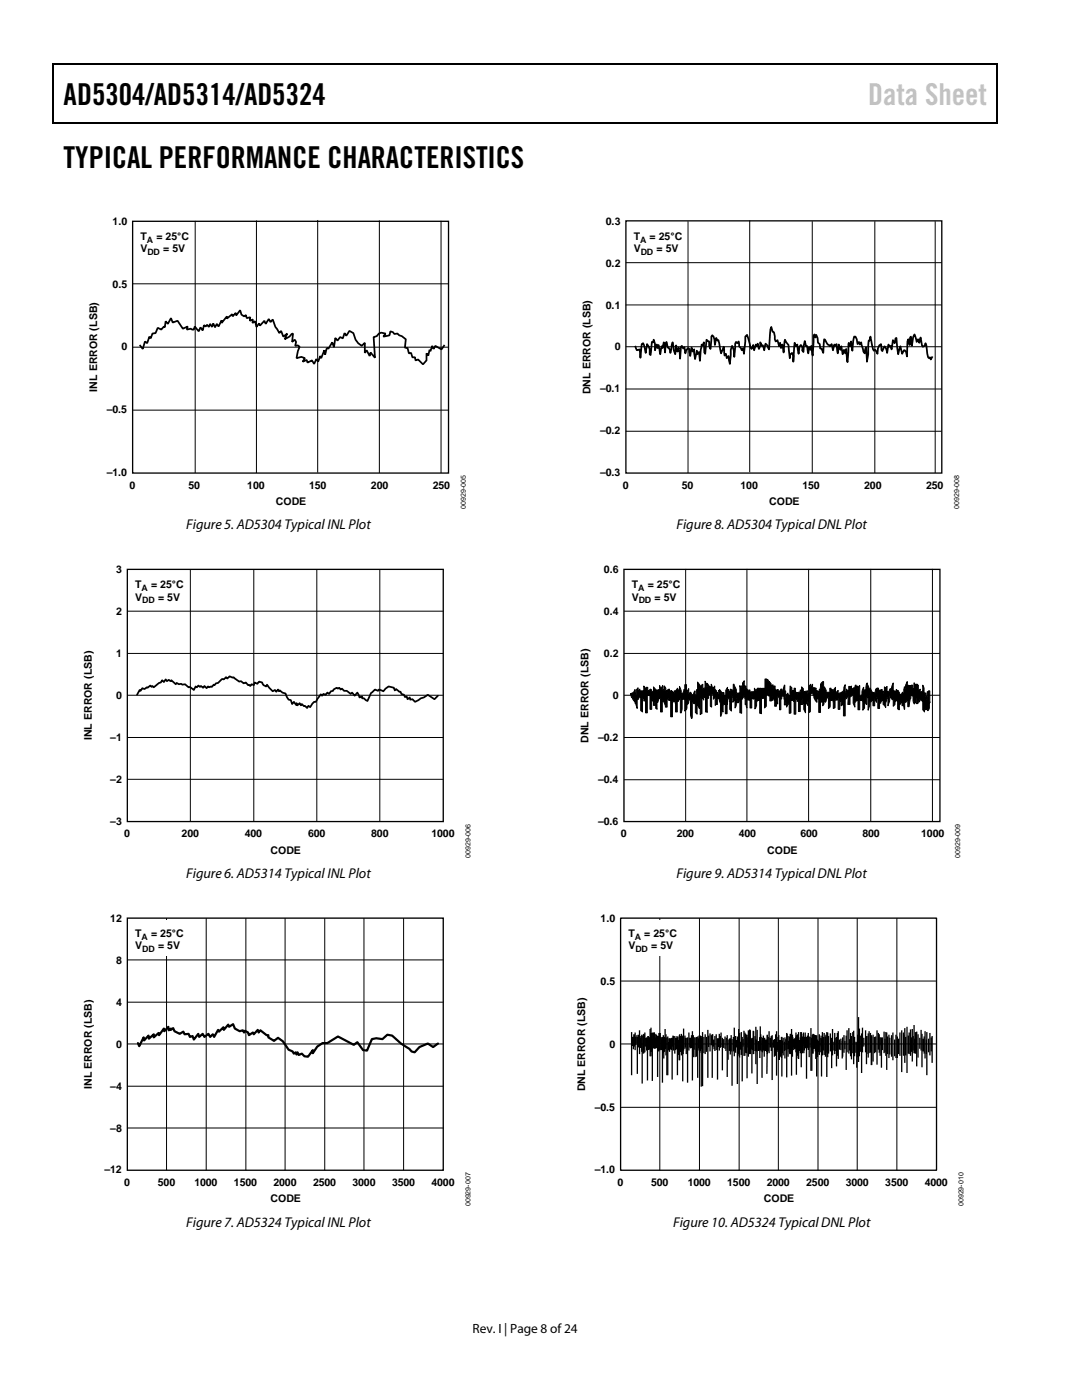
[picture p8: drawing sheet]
<svg xmlns="http://www.w3.org/2000/svg" width="216mm" height="279mm" viewBox="0 0 216 279" stroke-linecap="round" stroke-linejoin="round" font-family="sans-serif">
<path d="M10.5 12.7h.3v1h-.3zM10.5 12.7h.3v.3h-.3zM133.3 12.7h.3v.3h-.3zM198.8 12.7h.2v1h-.2zM198.8 12.7h.2v.3h-.2zM10.5 24.4h.3v.2h-.3zM133.1 24.4h.2v.2h-.2zM198.8 24.4h.2v.2h-.2z" fill="#000"/>
<path d="M10.7 13.7v10.7M10.8 12.8h122.5M133.6 12.8h65.2M198.9 13.7v10.7M10.8 24.5h188" fill="none" stroke="#000" stroke-width=".25"/>
<path d="M26.5 44.2h63v50.2h-63zM25.4 113.6h63v50.4h-63zM25.4 183.2h63v50.3h-63z" fill="none" stroke="#000" stroke-width=".26"/>
<g fill="none" stroke="#000" stroke-width=".2">
<path d="M26.5 56.6h63M38.9 44.1v50.3M51.2 44v50.4M63.4 43.9v50.4M75.7 44v50.4M88 44.1v50.3M26.5 69.3h63M26.5 81.8h63M38 113.6v50.4M50.6 113.6v50.4M63.2 113.6v50.4M75.8 113.6v50.4"/>
<path d="M25.4 138.8h63M25.4 130.4h63M25.4 122h63M25.4 155.5h63M25.4 147.2h63M25.4 191.6h63M33.2 183.2v50.3M41.1 183.2v50.3M49.1 183.2v50.3M56.9 183.2v50.3M64.8 183.2v50.3M72.6 183.2v50.3"/>
<path d="M80.5 183.2v50.3M25.4 208.3h63M25.4 200h63M25.4 216.8h63M25.4 225.1h63"/>
</g>
<path d="M27.9 68.8l.6 .8 .4-1.5 .5 .4 .4-1.3 .3 .3 .3-.9 .6-.1 .5-1.1 .7 .4 .5-.6 .2 .1 .2-1.2 .4 .5 .6-1.1 .4 .9 .9-.4 1.1 1.6 1-.4-.2 .6 .8-.2 .6 .2 .2-.6 .8 .9 .3-.8 .4 .7 .3-1.1 .4 .3 .2-.4 .4 .4 .2-.6 .4 .6 .3-.7 .3 .8 .4-.7 .3 .6 .6-1.3v.6l1.1-1.4v.5l1-.9 .1 .4 .6-.7 .1 .6 .8-1.1 .3 .9 .5 .3 .4-.2 .1 .6 .7-.2v.7l.6-.2-.1 .7 .5-.4 .3 1.1 .5-.7 .2 .5 .9-1 .2 .6 .6-.9 .4 .6 .4-.5 .5 1.4 .8 1.3 .4-.5 .4 1.2 .8-.6-.5 1.1 1-.5 .4-.5 .3-.1-.2 1.6 .5-.4 .3 .4-.2 .8 .5-.1 .4 .3-.4 .9-.2 1.4 .9-.3 .7 .3-.4 .7 .8-.4 .2 .6 .8-.5 .5 .7 .4-.9 .4 .5 .4-1.2 .2 .5 .6-1.6 .2 .9 .2-1.2 .3-.2 .1 .2 .8-1.3 .3 1 .3-1.9 .4 .6 .6-.7 .5 .2 .4-1 .3 .5 .6-1 .8 .5 .5 1.3 .5 .7 .7 .5 .6-.6v2l.3-.5 .7 1.1 .1-.7 .9 1.1-.2-4.1 .6-.2 .4-.5 .4-.2 .9 .2-.4 .6 1.2-.3 .2-.8 .5 .2 .3 .4 .6-.1 .4 .3 .5 .2 .8 .6-.2 1.7 .5 .1 .3 1 .4-.1 .3 .9h.5l.1 .6 .5-.2 1 1 .7-.8v-1.4l.4 .5 .2-1.2 .2 .3 .3-1.1 .3 .6 .4-.6 1.2 .7 .6-.9M27.3 138.7l.6-1 .1 .2 .4-.6 .4 .2 1.2-.7 .2 .3 .2-.2 .3 .3 1-.9 .4-.1 .3-.4 .3 .3 .4-.5 .2 .3 .4-.2 .3 .2 .2-.1 .9 .8 .2-.3 .4 .3h1.2l.7 .6 .3-.1 .8 .6 .3-.7 .3 .2 .3-.4 .3 .3 .2-.2 .4 .4 .3-.4 .4 .4 .3-.3 .3 .2 .3-.2 .2 .1 .3-.5 .2 .1 .3-.3 .4-.1 .8-.8 .4 .1 .4-.5 .3 .3 .4-.4 .6 .2 .2-.1 1.1 .9 .4-.1 .5 .5 .5-.2 .4 .5 .2-.1 .2 .3 .3-.3 .4 .1 .2-.5 .5 .3 .4-.5 .6 .2 .3 .5 .5 .3 .2-.4 1.1 1.4 .5-.3 .2 .3 .4-.4 .2 .4 .1-.2 .6 .4 .6 .2 .6 1.2 .4 .1 .3 .8 .3-.4 .5 .6 .1-.4 .1 .5 .5-.5 .2 .5 .2-.3 1.1 .8 .2-.4 .4 .2 .8-1h.3l1-1.5 .3 .2 .2-.3 .5 .2 .3-.5 .4 .3 .3-.5 .5-.1 .1-.3 .6-.3 .2 .1 .3-.1 .3 .3 .2-.2 .5 .5h.5l.8 .6 .2-.3 .6 .6 .5-.6 .4 1 .6-.2v.4h.3l.7 .5 .7-1.6 .8-.7 .6 .3 .2-.3 .9 .4 1-1 1.1 .3 .2 .5 .2-.3 .7 .5h.2l.2 .5 .5 .2 .2 .4 .4-.1 .1 .5 .5-.3 .1 .4 .4-.1 .5 .6 2.6-1.4 1.3 .8 .7-.7" fill="none" stroke="#000" stroke-width=".35"/>
<path d="M27.5 208.2l.3 .6 .9-1.8v.6l.9-.9 .1 .6 1-.9v.6l.9-.8 .1 .4 1-1.3 .1 .5 .8-.9 .1 .7 .4-.3v.2l.5-.3 .2 .6 1.1 .5 .7-.4 .2 .5 .8-.1 .3 .6 .5-.1 .3 .7 .9-1.2 .1 .6 .7-.6 .4 .6 .8-.6 .3 .6 .6-.5 .2 .5 .8-1.4 .2 .4 .9-.9 .1 .5 .8-1 .2 .4 .8-.5 .4 .9 .9 .5 .6-.2 .3 .5 .2-.4 .6 .4 .2 .5 .8-.5 .1 .3 .8-.9 .2 .6 .4-.5 1.2 1h.3v.4l1.2 .7 .8-.6 .9 .7 1.2 1.7 .8 .3 .2 .5 .4-.3 .2 .5 .1-.5 .3 .5 .6-.2 .6 .5 .7 .1 .9-1.3v.6l.9-1.3 1.1-.7h.9l2.1-1.3 3.2 1.6 .7-.5 1.1 1.6 .8 .1 1-2.3 .9-.2 1.2 .2 1-.9 .9 .2 1.8 1.6 1.7 1 .4 .5 .6 .2 1-1 1.7-.7 1 .7 1-.7" fill="none" stroke="#000" stroke-width=".44"/>
<path d="M32.8 183.8h1v7h-1z" fill="#fff"/>
<g fill="none" stroke="#000" stroke-width=".2">
<path d="M124.9 52.4h63M137.3 44.2v50.2M149.6 44v50.2M162.1 44.2v50.2M174.6 44.2v50.2M186.6 44.2v50.2M124.9 77.6h63M124.9 69.2h63M124.9 60.9h63M124.9 86.1h63M136.8 113.5v50.5M149 113.5v50.5"/>
<path d="M161.3 113.5v50.5M173.7 113.5v50.5M186.1 113.5v50.5M124.5 138.8h63.1M124.5 130.4h63.1M124.5 122h63.1M125.8 138.5l.3-.2 .2 .5v-.6l.4-.6 .1 1h.2v-.9l.3-.4v.7l.4-.5v.5l.1-.1h.7v-1l.2 .4v.4l.2-.2v-.3h.4v.8l.5-.5 .2 .1v.4h.4v-.9l.5 .6h.2v.3l.3-.4 .2 .2v-1l.4 .8v-.3l.2-.5v.8l.3 .2 .1-.9 .3 .4v.6v.1l.1-.2v.4l.2-.2v-.3l.4-.2v.4l.4-.1 .4 .6 .1-.1v-.4h.3l.4-.6v.3l.4 .1v-.7l.3 .9v.7l.3-.2 .3-.8 .1 .2v-1.2h.4v1.5l.4-.7 .1 1.2 .3-.5 .2 .6h.3l.4-.8v.9h.2v-.8l.1-.4h.2v-1.5l.5 .7 .1 .5 .2-.6 .2-.1 .1 .9 .1-.2h.3v-1.4l.3 .7v.4l.1-.6 .3 .3v.3l.2-.1v.2h.2v.4l.1-.9 .5 .8 .2-.5v.6l.4 .4 .2 .9 .2-.3v-.7l.1 .1 .1-.3 .3 .4v1.1l.2-.9h.4l.1 1.1v-.5l.1 .4 .1-.1v-1.3l.2-.4 .2-.2v.7l.2-.3v.6l.1-.2 .1 .2 .2-.7 .2 .3 .3-.1v-1.1h.2v.3l.4 .7 .1 .9 .2 .1v-.3l.4 .1v-1.6l.2 .5 .4-.6v-.4l.3-.4v1.4l.1-.4h.3v.4l.3 .5 .5-.1v.3l.1 .2 .1-.2h.6v-.7l.3 .5 .3-.5h.3l.1 .2 .3-.2 .2 .6v-.6l.1 .3 .1-.3 .2 .2 .1-.2 .1 .3v-.1v-2h.4v.6l.2-.5 .2 .5 .1-.1 .4 .5v.6l.1-.2 .1 .2 .1-.5v.6l.2 .1v-.4h.3v.6l.5 .3 .1-.2v.4l.2 .2v-.2h.1l.2-.5h.3v.3l.2 .2v-.7l.3-.6 .2 2.6 .2-.1v-.5l.2-.4v.5l.1-.1 .4 .2v-2l.3 .4v.7h.1l.2-.2v.4h.1v-.9h.3v.8h.2v.5h.2v-.4l.6-.1v-.4l.2 .1v-.7l.4 .3v.5l.3 .2 .6-.2v.4l.1 .3 .1-1.6 .4-.4v.7l.3-.7 .1 .7h.3v.1l.2-.1v.2l.1-.2v.6h.4v.4h.2l.1-.7h.1l.1-1 .5-.6h.1v1.3h.2v-.2l.4 .7v.5l.2-.2 .5 .2v-1h.2v.3h.3v.4l.6-.8v1.1l.5-.5v.7h.2l.2 .3v-.6l.2 .2 .2-.4 .1 .2 .1-.2 .4-1.4v1.5l.3-.1v-.5l.5 .5v-1l.4 .2 .1-.3v.5l.2 .1 .2-.2 .1 .3 .3-.9h.1v.8l.3-.6 .1 .4 .3-.5v2.4a1.17 1.17 0 0 0 .5-1.2l.3-.8v.6l.5-.1 .1-1.1 .1-.3v.3a2.84 2.84 0 0 1 .5 2.2h.2v-1.5l.3 .8v.6l.1-.6 .5 .4 .1-.9 .2-.3v.4h.2l.1 .4v-.8l.3 .6h.2l.1-.3h.2v.9h.2v-.5h.3v-.9l.2 .2 .3-.3v1l.4 .1 .2-.7 .2 .2 .1-.2 .3-1.1v1.6h.3l.1 .4 .3-.7v.4v-.1l.3-.1 .4 .9h.2l.3-.6 .2 .6 .1-1.6h.2l.1 .2v-.6l.3-.6v-.1v.8h.7v.3h.1v-.4h.3v.7h.3l.1-1.1 .1 .5 .1-.2h.4v.1h.1v1.1l.2 .2 .2-.5v.7h.2v-.2h.1l.2-.2v-1.1l.3 .6v1h.3v.8h.2v.4l.1-1.5h.2l.1 .3v-.4h.2l.1 2.3h-.2v1.1l-.2 .5-.1-.4h-.2l-.1 .2-.1-.1v.1h-.2v.5l-.4-.5v-1.6l-.6-.4v.5h-.3v.3h-.4v-1.1l-.2 .1v.8l-.1-.1v.4l-.3-.6v-1l-.4-.2v.7l-.2 .2-.2 1.4h-.3v-1.2h-.1l-.2 .4h-.3v1.4l-.2-.8-.3 .1-.1-.7h-.2v.3l-.2 .1-.1 1-.3-.1v-1.8l-.1 .2-.1-.2-.3 .5v.4l-.4 .3v-1.3l-.3-.1-.2-.3v-.4h-.2v1.1l-.3 1v-1.6h-.3l-.2 1.9-.5-.6v-.7l-.3-.3-.1 .7h-.3v1.1h-.3v-1.9l-.1-.2h-.2v.9l-.3-.8-.1 .1v1.4h-.3v-1.1h-.3l-.1 .3h-.2v.6l-.4 1v-2.3l-.2-.5v1.7l-.5-.6v1.3l-.3 .4v-1.7l-.2-.2h-.5v1.8h-.3v-1.8h-.3v-.4v.4l-.3 .4v.9l-.4-.8v-1.6l-.1-.1-.1 .2-.4 .3v1.5h-.4l.1-1.6h-.2l-.2 .5h-.3v3.4h-.3v-2.2h-.2v-.3l-.2 .5v-1.1l-.3 .1v1.7h-.4v-2.2h-.1v.3l-.5-.1v1.6l-.3 .2-.1-1.7-.5 .1v1.1l-.4 .5-.1-2.3h-.2l-.3 1.1-.1-.3h-.2v.6l-.2 .4v-.9l-.4 .2-.1-.8v2.8h-.3v-2.7l-.4-.1v.8l-.3-.4v-.3h-.1l-.2-.2-.3-1.1-.4 .4v3.4l-.3 .2v-2.7h-.1l-.1 1.3-.5-.7v2.2l-.3-.7-.1-2.2-.2 1.2h-.2v-.8l-.2-.1v2.3h-.4v-2.5l-.2 .5-.1-.6-.2 .1v3h-.4v-2.5l-.2-.4-.3 .1v-.4l-.1 3-.3 .1v-1.9l-.2-.1-.3 .7v-.9h-.2v.5h-.3l-.1-1.7-.2-.2-.2 .7h-.2v2.1h-.3v-2.6h-.3v1.5l-.3-.4v.8h-.3v-1.1l-.2-.1v-.5l-.3 .6-.1-1v1.1h-.4v-1.7l-.2-.3v1l-.2-.4-.1-.7v.9l-.2 .2v2l-.3 .4v-1.9l-.7 .1v2.9h-.3v-2.6h-.3v-.3h-.2l-.1 1.3-.4 .7v-2.2l-.2 .2v-.1l-.3 .1-.1-.5v2.3h-.3v-1.6l-.7-.1v1.7l-.2-.8-.1 .1-.1-1.8h-.2l-.4 .8v-.8v3.6l-.4-.1v-2.3l-.2-.2v.4h-.3l-.2-.7v1.2l-.2 .6v-1.8l-.5 .7v-.9l-.2-.5v3.1l-.4-.3-.1-2.1h-.3l-.1 2.9h-.4v-1.9l-.4 .2v1.4l-.3-.5-.2 1.4v-2.6l-.4-1h-.3v1.2l-.4 .2v-1.6l-.1-.1-.2 .4v-1l-.4 .1v2.5l-.3-.2v-2.2h-.2v-.5l-.1 1.2h-.3v2.8l-.3-.1v-3l-.4 .2v.4l-.2-.3h-.1v3l-.4 .2v-3.2l-.2 .2v1.8l-.4-1.4v2.5l-.4-.3v-1.8h-.3l-.2-.5-.2 3.5-.2-.7v-2.7l-.2-.5h-.2v.7l-.3 .5-.1 .9-.4 .3v-2.1v-.3h-.5v2.1l-.2 .7h-.1v-2.9h-.2l-.3 .6-.2-.5v2.6h-.3l-.1-2.4-.3 .4h-.2v3h-.4v-3.9l-.2 .6v-.2l-.1 .2-.1-.3h-.3v1.6h-.3l-.3-.9-.2-.3h-.1v2.2h-.4v-2.6l-.3-.1-.2 .8h-.2v1.4l-.3-.2v-1.2h-.1v.6h-.3l-.1-1.3-.1 .4h-.2v1.7h-.3v-2.7l-.1-.1h-.4v3.5h-.4v-2.4h-.3l-.1-.6-.2 .2v2.6l-.4-.3v-2.7h-.2l-.2 .4-.3 .1v1.8l-.2-1-.2-.1v-.4a.57 .57 0 0 1-.5-.6l-.2-.1zM124.5 155.6h63.1M124.5 147.2h63.1M123.8 195.8h63.1M131.7 183.2v50.3M139.6 183.2v50.3"/>
<path d="M147.5 183.2v50.3M155.3 183.2v50.3M163.2 183.2v50.3M171 183.2v50.3M179 183.2v50.3M123.8 208.3h63.1M123.8 221h63.1"/>
</g>
<g fill="none" stroke="#000" stroke-width=".26">
<path d="M124.9 44.1h63v50.3h-63zM124.5 113.6h63.1v50.4h-63.1zM123.8 183.2h63.1v50.3h-63.1zM126 206v8.6M126.2 206.9v1.8M126.3 207.4v1.1M126.4 206.9v2.5M126.5 206.4v2.5M126.7 206.1v3.5M126.9 206.9v1.6M127.1 206.6v1.6M127.2 206.9v7.4"/>
<path d="M127.3 206.5v2.5M127.6 205.6v4.8M127.8 207.1v2M127.9 206.8v2.3M128.1 206.5v3.4M128.1 206.8v9.4M128.3 206.5v3.8M128.5 206.3v3.9M128.7 206.1v3.9M128.8 207.1v1.8M129 207v2.7M129.2 207.2v8.4"/>
<path d="M129.3 206.8v2.7M129.4 206.8v2.7M129.5 207v2.5M129.6 207v2.1M129.7 205.4v5.4M129.9 205.1v5.7M130 206.2v3.7M130.2 206.1v9.6M130.3 207.4v1.1M130.4 206.2v2.9M130.5 206v3.3M130.7 206.6v2.6"/>
<path d="M130.9 206.3v2.9M131 207.1v2M131 206.6v2.5M131.2 206.8v8.1M131.5 206.2v3.6M131.6 206.9v2.6M131.7 206.2v3.4M131.9 206.9v2.5M132 207.2v2.4M132.2 206.9v9.2M132.4 206.6v3.6M132.4 207.2v4"/>
<path d="M132.6 206.9v3M132.7 205.4v3.7M132.8 207.2v2M132.9 206.4v4.2M133.1 207v7.6M133.2 206.9v7.7M133.4 208v1.5M133.5 207.2v2.5M133.6 207.3v2.6M133.7 207.4v1.9M133.9 207.2v2.2M133.9 207.3v2.2"/>
<path d="M134 207.1v2.3M134.1 207.5v8M134.3 206.7v2.2M134.4 206.8v2.9M134.6 206.8v3.5M134.8 207.1v2.5M135.1 206.8v2.6M135.2 207.1v7.5M135.3 206.9v3.4M135.3 207.6v2.9M135.5 206.7v4.9M135.6 206.4v5.2"/>
<path d="M135.8 206.8v3.1M136 206.3v4.3M136.1 206.7v3M136.2 206.9v8.9M136.3 207.5v2.9M136.4 205.3v4.4M136.7 206.7v2.6M136.8 207.1v1.9M136.9 207.1v3.3M137.2 207v9.1M137.5 206.1v3.6M137.6 207.1v1.9"/>
<path d="M137.8 207.1v2.1M138 206.6v2.5M138.1 206.8v2.3M138.2 205.8v9.8M138.3 206.6v4.4M138.5 207v2.5M138.7 207v4M139 206.9v4M139.2 206.9v8.2M139.4 207.2v2M139.5 206.7v3M139.7 207.2v2.9"/>
<path d="M139.7 206.7v3M139.9 206.8v10.1M140 207.1v2.2M140.2 206v10.8M140.4 206.9v3.3M140.7 206.4v4M141 206.9v3M141.2 205.5v9.6M141.4 206.7v2.3M141.7 206.2v3.6M141.9 206.6v2M142.1 206.4v8.7"/>
<path d="M142.2 206.4v2.5M142.5 207.5v1.9M142.6 206.8v3M142.9 206.4v3.2M143.2 207.2v8.3M143.4 207.2v1.8M143.5 206.3v3.4M143.7 206.8v2.3M143.9 206.1v2.9M144.1 207.1v6.5M144.4 207.4v1.7M144.7 206.9v2.4"/>
<path d="M144.9 207.1l-.1 2.6M145.1 206.6v8.3M145.3 207.5v4M145.5 207.3v2.4M145.7 207.2v3.3M145.9 206.6v3.2M146.1 207.4v9.3M146.3 206.9v2.9M146.5 205.1v5.7M146.7 206.9v2.8M146.8 206.8v3.3M147 207.6v1.4"/>
<path d="M147.1 206.9v9.4M147.2 207.2v2.6M147.4 205.4v5M147.5 207.1v3.6M147.6 206.1v5M147.7 207.9v1.6M147.9 206v4.5M148 207.6v2.1M148.1 206.9v8.9M148.3 207.4v1.5M148.5 205.7v5M148.6 206.1v4.6"/>
<path d="M148.8 206.3v3.5M148.9 206.9v3.2M149 206.6v3.6M149.1 206.5v8.7M149.2 207v2M149.3 205.6v5.3M149.5 206.9v2.5M149.6 205.4v5M149.7 205.6v4.8M149.9 207.4v2M149.9 207.3v1.9M150 207.2v7"/>
<path d="M150.1 207.1v2.5M150.3 205.7v4.7M150.4 205.8v4.6M150.6 206.8v2.9M150.8 204.9v7.5M150.9 207.5v2.3M151.1 205.5v10.8M151.3 207.8v1.9M151.4 207.8v1.9M151.6 207v4.2M151.7 204.8v4.8M151.8 206.4v3.2"/>
<path d="M151.9 206.9v2.9M152.1 207.6v7.5M152.1 207.1v2.9M152.2 208.2v1.3M152.3 206.7v3M152.5 207.5v3.4M152.6 207.1v2.6M152.8 208.2v.9M152.8 207.5v2.2M152.9 207.6v2.2M153.1 206.5l-.1 7.8M153.1 206.6v3.8"/>
<path d="M153.3 206.9v2.9M153.5 205.8v4.4M153.6 207.1v1.9M153.9 206.8v2.9M154.1 206.6v8.9M154.3 208v1M154.3 207.6v1.4M154.5 207.4v3.5M154.6 207.7v2.5M154.8 206.4v4.3M155 205.8v8.9M155.2 206.9v3"/>
<path d="M155.3 208v1.6M155.4 206.6v4.9M155.5 207.6v3.9M155.7 208.1v1.4M155.7 207.6v3.3M155.9 206.9v4.2M156 206.9v7.9M156.1 207.6v2.6M156.3 207.1v3.5M156.5 207.9v1.8M156.6 207v4.2M156.8 207.4v2.2"/>
<path d="M157 206.1v8.9M157.1 206.3v3.1M157.2 206.8v4.1M157.3 207.7v1.7M157.5 206.9v3.1M157.6 207.1v3.3M157.7 206.3v4.1M157.9 206.9v3.1M157.9 205.4v9.3M158.1 206.5v4.4M158.2 207v2M158.4 207.5v2.1"/>
<path d="M158.6 207.2v2.1M158.8 206.1v3.9M158.9 206.6v7.9M159.1 206.9v3.7M159.2 206.4v3.4M159.3 207.6v3.6M159.4 206v5.3M159.4 207.6v2.1M159.6 207.6v2.1M159.7 207v3.2M159.8 206v4M159.9 206v7"/>
<path d="M160 206.3v3.9M160.1 206.9v3.3M160.3 206.1l.1 4.1M160.5 206.9v2.8M160.7 206.1v3.1M160.9 206.9v8.4M161.1 206.7v2.4M161.3 206.1v3.4M161.5 206.9v4.1M161.6 206.9v2.1M161.8 205.2v8.5M162 207.1v6.6"/>
<path d="M162.1 206.5v3.1M162.3 206.3v4M162.3 207.3v1.9M162.4 206.4v2.9M162.6 206.7v2.4M162.7 206.6v3.2M162.8 207.1v4.2M163 206.6v8.2M163.1 207.5v3.5M163.3 207.7v2.2M163.5 206.4v4.1M163.7 207.1v2.9"/>
<path d="M163.8 206.7v2.1M163.9 207.2v7.6M164.1 206v4.6M164.4 206.9v2.8M164.5 206.1v4.4M164.7 206.9v4M164.8 206.5v3.6M165 206v8.9M165.2 206.1v4.9M165.3 206.8v3.5M165.7 206.2v3.6M165.9 207.1v6.1"/>
<path d="M166.1 205.4v5.2M166.4 207.9v1.8M166.6 206.1v4.3M166.6 207.1v2.6M166.9 206.9v5.9M167.1 206.1v4.6M167.3 205.8v5.5M167.5 207.5v2M167.8 207.3v2.3M168.1 207.7v3.5M168.1 207v3.9M168.4 206.6v3.5"/>
<path d="M168.6 207.7v1.7M168.8 206.7v6.8M169 205.6v4.4M169.4 205.2v5.1M169.6 207.4v2.3M169.7 206.1v4.7M169.9 206.8v4.6M170.2 206v4.2M170.3 205.7v6.7M170.5 206.9v3.9M170.8 207.9v2.2M171 208v5.1"/>
<path d="M171.1 206.5v4.5M171.3 203v8.9M171.5 205.3v5.5M171.7 206.7v3.2M171.9 206.2v7.9M172.1 205.1v4.9M172.4 207.1v1.8M172.7 205.6v4.4M172.9 206.8v5.6M173 206.8v3.6M173.2 206.2v4.9M173.4 205.8v4.4"/>
<path d="M173.7 206.1v4M173.9 206.6v6M173.9 206.9v5.7M174.2 206.5v5.4M174.5 206.9v3.3M174.7 206.9v3.1M175 205.6v6.9M175.3 206.1v3.4M175.4 206.4v3.7M175.6 207v3.7M175.8 207v1.6M175.9 207.1v6"/>
<path d="M176.1 207v2.6M176.4 205.9v4.3M176.6 207.3v2.7M176.8 206v4.7M176.9 206.1v7.4M177.1 206.9v3.5M177.4 206.5v4.7M177.6 207.1v3.4M177.9 206.6v4.3M178.2 206.1v5.5M178.5 207.5v3.3M178.8 206.5v4.7"/>
<path d="M179 206.8v4.4M179.3 207.3v3.1M179.6 206.1v4.6M179.9 205.6v8.4M180.3 206.1v4.5M180.4 206.6v4.1M180.5 205.2v6.9M180.7 206.9v3.7M181 204.9v9.2M181.2 206.7v3.6M181.4 206.1v4.3M181.7 205.4v5.3"/>
<path d="M181.9 207v2.9M182 205.4v6.5M182.2 206.8v2.9M182.4 204.6v5.6M182.5 207.3v2.9M182.7 206v4.3M182.8 206.8v3.4M182.9 205.9v6.9M183.2 206.4v4.7M183.5 207.1v2.2M183.8 205.5v4.2M184 206.3v6.7"/>
<path d="M184.1 207.3v2.5M184.4 206.9v3.4M184.6 205.8v5.4M184.8 207.5v2.9M184.9 206v8.6M185.3 207.3v2.7M185.6 206.1v4.5M185.8 207v2.8M186 206.8v5.3"/>
</g>
<path d="M126.7 69l.4 .9 .5-.2 .2 1.7 .3-2.7 .2-.2 .5 1.9 .3-1.7 .4 .5 .1 .5v1l.2 .2 .3-2.7 .2 .1 .1-.5 .3 .8v1.3l.3-1.1 .2 .7 .2-.7 .3 1.9 .3-1.6 .2 .4 .3-1.2 .2 2 .1-1.5 .2-.6 .2 1.2 .3 .1 .3 .9 .4-2.1 .3 1.7 .2 .7 .2-1.8 .3 1.3 .2-.8 .3 2.2 .2-2.4 .2-.2 .2 .6 .3-.3 .2 1.2 .1-.6 .4-.4 .2 .1 .2 1.4 .3-1.6 .3 .8 .2-.5 .2 2 .3-1.7 .1 .7 .4-.4 .2 1.7 .3-3.2 .2 .1 .3-.6v2l.2 .3 .3-2.8 .5 .3v.9l.3 .6 .1-2.4 .2-.3 .3 .3 .2 .6v1l.3-1.4 .3 .6 .2-.1 .5 2.6 .5-1.3 .2 1.8 .2-.4 .2 .9 .4-.5 .2 1.6 .2-2.8 .3-.8 .3 1 .1 1.2 .2-2.6 .2-.4 .2 .3 .3-.4 .1 1 .5 .8 .3-.4 .2 1.1 .2-3.4 .4-.4 .8 2.8 .4-.8 .2 1.1 .3-1.1 .1 .3 .3-.1v-.4l.2 1 .3-.7v-.6l.4 .7 .1-.1 .3 1 .3-1.3 .3 .3 .4 .8 .2-3.9 .2-.6 .3 1 .2 .1 .4 1.8 .3-.2 .4 1.2 .2-.7 .1 1.1 .3-.7 .3 1.5 .2-2.5 .7 1 .3 2.7 .1-.7 .3-.4 .3 .6v1.2l.3-3.8 .2 .7 .3-.3 .3 1.8 .1-1.4 .3-.4 .3 .8v.3l.2 .4 .3-2.2 .2 1 .2-.1 .3 1.5 .2-1.2 .2 .5 .2-.8 .3 2 .1-4 .2-.3 .2 .7 .2-.6 .2 .6 .1 1 .4 .3 .1 .9h.2l.4 .8 .2-2.7 .7 1.1 .4 .3 .3-.4 .3 1.2 .3-1.1 .1 .2 .3-.3 .3 1.8 .2-1.7 .3 1 .2-.7 .2 1.6 .3-.9 .3 .7 .1-.9 .3 2.7 .2-3.6 .1-.3 .2 .7 .2-1 .3 1.9 .3-2.8h.3l.3 .5 .1 1 .3-.5 .2 .6 .2-.5 .5 1.9 .2 .3 .3-1.2 .2 2.9 .2-1.5 .1-2.7h.2l.2-.8 .5 2.5 .2 .3 .3-.2 .4 .8 .1-1 .2-.7 .4-.2 .1 1.1 .2 .3 .4-1 .3 .4 .2 .9 .3-1.6 .2 .4 .2-.2 .2 .7 .3-1.8 .3 .6 .2-1 .2-.1 .3 3.3 .5-1.6 .3 1.5 .4-.7h.1l.3 .4 .2 .8 .1-3 .1-.4 .3 1.1 .1-1.4 .2-.2 .1 1.8 .3-1.7 .3-.6 .4 1.5 .3-.5 .2 .7 .3-1 .3 1.5 .1 .3 .4-.2 .2-.5 .1 .4a4.8 4.8 0 0 0 .6 2.6l.2-.2 .1 .4 .4-.6" fill="none" stroke="#000" stroke-width=".35"/>
<path d="M125.8 138.5l.3-.2 .2 .5v-.6l.4-.6 .1 1h.2v-.9l.3-.4v.7l.4-.5v.5l.1-.1h.7v-1l.2 .4v.4l.2-.2v-.3h.4v.8l.5-.5 .2 .1v.4h.4v-.9l.5 .6h.2v.3l.3-.4 .2 .2v-1l.4 .8v-.3l.2-.5v.8l.3 .2 .1-.9 .3 .4v.6v.1l.1-.2v.4l.2-.2v-.3l.4-.2v.4l.4-.1 .4 .6 .1-.1v-.4h.3l.4-.6v.3l.4 .1v-.7l.3 .9v.7l.3-.2 .3-.8 .1 .2v-1.2h.4v1.5l.4-.7 .1 1.2 .3-.5 .2 .6h.3l.4-.8v.9h.2v-.8l.1-.4h.2v-1.5l.5 .7 .1 .5 .2-.6 .2-.1 .1 .9 .1-.2h.3v-1.4l.3 .7v.4l.1-.6 .3 .3v.3l.2-.1v.2h.2v.4l.1-.9 .5 .8 .2-.5v.6l.4 .4 .2 .9 .2-.3v-.7l.1 .1 .1-.3 .3 .4v1.1l.2-.9h.4l.1 1.1v-.5l.1 .4 .1-.1v-1.3l.2-.4 .2-.2v.7l.2-.3v.6l.1-.2 .1 .2 .2-.7 .2 .3 .3-.1v-1.1h.2v.3l.4 .7 .1 .9 .2 .1v-.3l.4 .1v-1.6l.2 .5 .4-.6v-.4l.3-.4v1.4l.1-.4h.3v.4l.3 .5 .5-.1v.3l.1 .2 .1-.2h.6v-.7l.3 .5 .3-.5h.3l.1 .2 .3-.2 .2 .6v-.6l.1 .3 .1-.3 .2 .2 .1-.2 .1 .3v-.1v-2h.4v.6l.2-.5 .2 .5 .1-.1 .4 .5v.6l.1-.2 .1 .2 .1-.5v.6l.2 .1v-.4h.3v.6l.5 .3 .1-.2v.4l.2 .2v-.2h.1l.2-.5h.3v.3l.2 .2v-.7l.3-.6 .2 2.6 .2-.1v-.5l.2-.4v.5l.1-.1 .4 .2v-2l.3 .4v.7h.1l.2-.2v.4h.1v-.9h.3v.8h.2v.5h.2v-.4l.6-.1v-.4l.2 .1v-.7l.4 .3v.5l.3 .2 .6-.2v.4l.1 .3 .1-1.6 .4-.4v.7l.3-.7 .1 .7h.3v.1l.2-.1v.2l.1-.2v.6h.4v.4h.2l.1-.7h.1l.1-1 .5-.6h.1v1.3h.2v-.2l.4 .7v.5l.2-.2 .5 .2v-1h.2v.3h.3v.4l.6-.8v1.1l.5-.5v.7h.2l.2 .3v-.6l.2 .2 .2-.4 .1 .2 .1-.2 .4-1.4v1.5l.3-.1v-.5l.5 .5v-1l.4 .2 .1-.3v.5l.2 .1 .2-.2 .1 .3 .3-.9h.1v.8l.3-.6 .1 .4 .3-.5v2.4a1.17 1.17 0 0 0 .5-1.2l.3-.8v.6l.5-.1 .1-1.1 .1-.3v.3a2.84 2.84 0 0 1 .5 2.2h.2v-1.5l.3 .8v.6l.1-.6 .5 .4 .1-.9 .2-.3v.4h.2l.1 .4v-.8l.3 .6h.2l.1-.3h.2v.9h.2v-.5h.3v-.9l.2 .2 .3-.3v1l.4 .1 .2-.7 .2 .2 .1-.2 .3-1.1v1.6h.3l.1 .4 .3-.7v.4v-.1l.3-.1 .4 .9h.2l.3-.6 .2 .6 .1-1.6h.2l.1 .2v-.6l.3-.6v-.1v.8h.7v.3h.1v-.4h.3v.7h.3l.1-1.1 .1 .5 .1-.2h.4v.1h.1v1.1l.2 .2 .2-.5v.7h.2v-.2h.1l.2-.2v-1.1l.3 .6v1h.3v.8h.2v.4l.1-1.5h.2l.1 .3v-.4h.2l.1 2.3h-.2v1.1l-.2 .5-.1-.4h-.2l-.1 .2-.1-.1v.1h-.2v.5l-.4-.5v-1.6l-.6-.4v.5h-.3v.3h-.4v-1.1l-.2 .1v.8l-.1-.1v.4l-.3-.6v-1l-.4-.2v.7l-.2 .2-.2 1.4h-.3v-1.2h-.1l-.2 .4h-.3v1.4l-.2-.8-.3 .1-.1-.7h-.2v.3l-.2 .1-.1 1-.3-.1v-1.8l-.1 .2-.1-.2-.3 .5v.4l-.4 .3v-1.3l-.3-.1-.2-.3v-.4h-.2v1.1l-.3 1v-1.6h-.3l-.2 1.9-.5-.6v-.7l-.3-.3-.1 .7h-.3v1.1h-.3v-1.9l-.1-.2h-.2v.9l-.3-.8-.1 .1v1.4h-.3v-1.1h-.3l-.1 .3h-.2v.6l-.4 1v-2.3l-.2-.5v1.7l-.5-.6v1.3l-.3 .4v-1.7l-.2-.2h-.5v1.8h-.3v-1.8h-.3v-.4v.4l-.3 .4v.9l-.4-.8v-1.6l-.1-.1-.1 .2-.4 .3v1.5h-.4l.1-1.6h-.2l-.2 .5h-.3v3.4h-.3v-2.2h-.2v-.3l-.2 .5v-1.1l-.3 .1v1.7h-.4v-2.2h-.1v.3l-.5-.1v1.6l-.3 .2-.1-1.7-.5 .1v1.1l-.4 .5-.1-2.3h-.2l-.3 1.1-.1-.3h-.2v.6l-.2 .4v-.9l-.4 .2-.1-.8v2.8h-.3v-2.7l-.4-.1v.8l-.3-.4v-.3h-.1l-.2-.2-.3-1.1-.4 .4v3.4l-.3 .2v-2.7h-.1l-.1 1.3-.5-.7v2.2l-.3-.7-.1-2.2-.2 1.2h-.2v-.8l-.2-.1v2.3h-.4v-2.5l-.2 .5-.1-.6-.2 .1v3h-.4v-2.5l-.2-.4-.3 .1v-.4l-.1 3-.3 .1v-1.9l-.2-.1-.3 .7v-.9h-.2v.5h-.3l-.1-1.7-.2-.2-.2 .7h-.2v2.1h-.3v-2.6h-.3v1.5l-.3-.4v.8h-.3v-1.1l-.2-.1v-.5l-.3 .6-.1-1v1.1h-.4v-1.7l-.2-.3v1l-.2-.4-.1-.7v.9l-.2 .2v2l-.3 .4v-1.9l-.7 .1v2.9h-.3v-2.6h-.3v-.3h-.2l-.1 1.3-.4 .7v-2.2l-.2 .2v-.1l-.3 .1-.1-.5v2.3h-.3v-1.6l-.7-.1v1.7l-.2-.8-.1 .1-.1-1.8h-.2l-.4 .8v-.8v3.6l-.4-.1v-2.3l-.2-.2v.4h-.3l-.2-.7v1.2l-.2 .6v-1.8l-.5 .7v-.9l-.2-.5v3.1l-.4-.3-.1-2.1h-.3l-.1 2.9h-.4v-1.9l-.4 .2v1.4l-.3-.5-.2 1.4v-2.6l-.4-1h-.3v1.2l-.4 .2v-1.6l-.1-.1-.2 .4v-1l-.4 .1v2.5l-.3-.2v-2.2h-.2v-.5l-.1 1.2h-.3v2.8l-.3-.1v-3l-.4 .2v.4l-.2-.3h-.1v3l-.4 .2v-3.2l-.2 .2v1.8l-.4-1.4v2.5l-.4-.3v-1.8h-.3l-.2-.5-.2 3.5-.2-.7v-2.7l-.2-.5h-.2v.7l-.3 .5-.1 .9-.4 .3v-2.1v-.3h-.5v2.1l-.2 .7h-.1v-2.9h-.2l-.3 .6-.2-.5v2.6h-.3l-.1-2.4-.3 .4h-.2v3h-.4v-3.9l-.2 .6v-.2l-.1 .2-.1-.3h-.3v1.6h-.3l-.3-.9-.2-.3h-.1v2.2h-.4v-2.6l-.3-.1-.2 .8h-.2v1.4l-.3-.2v-1.2h-.1v.6h-.3l-.1-1.3-.1 .4h-.2v1.7h-.3v-2.7l-.1-.1h-.4v3.5h-.4v-2.4h-.3l-.1-.6-.2 .2v2.6l-.4-.3v-2.7h-.2l-.2 .4-.3 .1v1.8l-.2-1-.2-.1v-.4a.57 .57 0 0 1-.5-.6l-.2-.1z" fill-rule="evenodd" fill="#000"/>
<path d="M131.2 183.8h1.1v7h-1.1z" fill="#fff"/>
<g font-size="6">
<text x="12.7" y="20.9">AD5304/AD5314/AD5324</text>
<text x="12.7" y="33.6">TYPICAL PERFORMANCE CHARACTERISTICS</text>
</g>
<text font-size="6" fill="#c1c1c1" x="173.2" y="20.9">Data Sheet</text>
<g font-size="2.8">
<text x="37.2" y="105.7">Figure 5. AD5304 Typical INL Plot</text>
<text x="135" y="105.7">Figure 8. AD5304 Typical DNL Plot</text>
<text x="37.2" y="175.3">Figure 6. AD5314 Typical INL Plot</text>
<text x="135" y="175.3">Figure 9. AD5314 Typical DNL Plot</text>
<text x="37.2" y="244.8">Figure 7. AD5324 Typical INL Plot</text>
<text x="134.3" y="244.8">Figure 10. AD5324 Typical DNL Plot</text>
</g>
<text font-size="2.7" x="94.3" y="266">Rev. I | Page 8 of24</text>
<g font-size="2.1">
<text x="22.5" y="44.8">1.0</text>
<text x="28" y="47.9">T</text>
<text x="31.2" y="47.9">= 25°C</text>
<text x="120.9" y="44.8">0.3</text>
<text x="126.4" y="47.9">T</text>
<text x="129.6" y="47.9">= 25°C</text>
<text x="28" y="50.3">V</text>
<text x="32.6" y="50.3">= 5V</text>
<text x="120.9" y="53.2">0.2</text>
<text x="126.4" y="50.3">V</text>
<text x="131" y="50.3">= 5V</text>
<text x="22.5" y="57.4">0.5</text>
<text x="120.9" y="61.6">0.1</text>
<text x="24.2" y="69.9">0</text>
<text x="122.7" y="69.9">0</text>
<text x="19.4" y="78.2" transform="rotate(-90 19.4 78.2)">INL ERROR (LSB)</text>
<text x="21.3" y="82.5">–0.5</text>
<text x="117.8" y="78.6" transform="rotate(-90 117.8 78.6)">DNL ERROR (LSB)</text>
<text x="119.7" y="78.3">–0.1</text>
<text x="119.7" y="86.7">–0.2</text>
<text x="21.3" y="95">–1.0</text>
<text x="119.7" y="95">–0.3</text>
<text x="25.9" y="97.5">0</text>
<text x="37.6" y="97.5">50</text>
<text x="49.3" y="97.5">100</text>
<text x="55.1" y="100.8">CODE</text>
<text x="61.7" y="97.5">150</text>
<text x="74" y="97.5">200</text>
<text x="86.4" y="97.5">250</text>
<text x="124.3" y="97.5">0</text>
<text x="136" y="97.5">50</text>
<text x="147.8" y="97.5">100</text>
<text x="153.5" y="100.8">CODE</text>
<text x="160.1" y="97.5">150</text>
<text x="172.4" y="97.5">200</text>
<text x="184.8" y="97.5">250</text>
<text x="23.2" y="114.4">3</text>
<text x="27" y="119.9">V</text>
<text x="27" y="117.4">T</text>
<text x="30.1" y="117.4">= 25°C</text>
<text x="31.5" y="119.9">= 5V</text>
<text x="120.5" y="114.4">0.6</text>
<text x="126.1" y="119.9">V</text>
<text x="126.1" y="117.4">T</text>
<text x="129.2" y="117.4">= 25°C</text>
<text x="130.6" y="119.9">= 5V</text>
<text x="23.2" y="122.8">2</text>
<text x="120.5" y="122.8">0.4</text>
<text x="23.2" y="131.1">1</text>
<text x="120.5" y="131.1">0.2</text>
<text x="23.2" y="139.5">0</text>
<text x="122.3" y="139.5">0</text>
<text x="18.3" y="147.7" transform="rotate(-90 18.3 147.7)">INL ERROR (LSB)</text>
<text x="22" y="147.9">–1</text>
<text x="117.4" y="148.2" transform="rotate(-90 117.4 148.2)">DNL ERROR (LSB)</text>
<text x="119.3" y="147.9">–0.2</text>
<text x="22" y="156.2">–2</text>
<text x="119.3" y="156.2">–0.4</text>
<text x="22" y="164.6">–3</text>
<text x="24.8" y="167.1">0</text>
<text x="36.2" y="167.1">200</text>
<text x="48.9" y="167.1">400</text>
<text x="61.5" y="167.1">600</text>
<text x="74.1" y="167.1">800</text>
<text x="86.1" y="167.1">1000</text>
<text x="119.3" y="164.6">–0.6</text>
<text x="123.9" y="167.1">0</text>
<text x="135.1" y="167.1">200</text>
<text x="147.4" y="167.1">400</text>
<text x="159.7" y="167.1">600</text>
<text x="172.1" y="167.1">800</text>
<text x="183.8" y="167.1">1000</text>
<text x="54" y="170.4">CODE</text>
<text x="153.1" y="170.4">CODE</text>
<text x="22" y="184">12</text>
<text x="119.8" y="184">1.0</text>
<text x="27" y="187">T</text>
<text x="27" y="189.5">V</text>
<text x="30.1" y="187">= 25°C</text>
<text x="31.5" y="189.5">= 5V</text>
<text x="125.4" y="189.5">V</text>
<text x="125.4" y="187">T</text>
<text x="128.6" y="187">= 25°C</text>
<text x="130" y="189.5">= 5V</text>
<text x="23.2" y="192.4">8</text>
<text x="119.8" y="196.5">0.5</text>
<text x="23.2" y="200.7">4</text>
<text x="23.2" y="209.1">0</text>
<text x="121.6" y="209.1">0</text>
<text x="18.3" y="217.3" transform="rotate(-90 18.3 217.3)">INL ERROR (LSB)</text>
<text x="22" y="217.5">–4</text>
<text x="116.7" y="217.8" transform="rotate(-90 116.7 217.8)">DNL ERROR (LSB)</text>
<text x="118.7" y="221.6">–0.5</text>
<text x="22" y="225.8">–8</text>
<text x="20.8" y="234.2">–12</text>
<text x="24.8" y="236.7">0</text>
<text x="31.5" y="236.7">500</text>
<text x="38.8" y="236.7">1000</text>
<text x="46.7" y="236.7">1500</text>
<text x="54" y="240">CODE</text>
<text x="54.6" y="236.7">2000</text>
<text x="62.5" y="236.7">2500</text>
<text x="70.3" y="236.7">3000</text>
<text x="78.2" y="236.7">3500</text>
<text x="86.1" y="236.7">4000</text>
<text x="118.7" y="234.2">–1.0</text>
<text x="123.2" y="236.7">0</text>
<text x="129.9" y="236.7">500</text>
<text x="137.2" y="236.7">1000</text>
<text x="145.1" y="236.7">1500</text>
<text x="152.4" y="240">CODE</text>
<text x="153" y="236.7">2000</text>
<text x="160.9" y="236.7">2500</text>
<text x="168.8" y="236.7">3000</text>
<text x="176.6" y="236.7">3500</text>
<text x="184.5" y="236.7">4000</text>
</g>
<g font-size="1.8">
<text x="29.3" y="48.4">A</text>
<text x="29.4" y="50.9">DD</text>
<text x="127.7" y="48.4">A</text>
<text x="127.9" y="50.9">DD</text>
<text x="28.3" y="117.9">A</text>
<text x="127.4" y="117.9">A</text>
<text x="28.4" y="120.4">DD</text>
<text x="127.5" y="120.4">DD</text>
<text x="28.3" y="187.6">A</text>
<text x="28.4" y="190">DD</text>
<text x="126.7" y="187.5">A</text>
<text x="126.8" y="190">DD</text>
</g>
<g font-size="1.4">
<text x="92.9" y="101.6" transform="rotate(-90 92.9 101.6)">00929-005</text>
<text x="191.4" y="101.6" transform="rotate(-90 191.4 101.6)">00929-008</text>
<text x="93.9" y="171.2" transform="rotate(-90 93.9 171.2)">00929-006</text>
<text x="191.6" y="171.2" transform="rotate(-90 191.6 171.2)">00929-009</text>
<text x="93.9" y="240.8" transform="rotate(-90 93.9 240.8)">00929-007</text>
<text x="192.3" y="240.8" transform="rotate(-90 192.3 240.8)">00929-010</text>
</g>
</svg>
